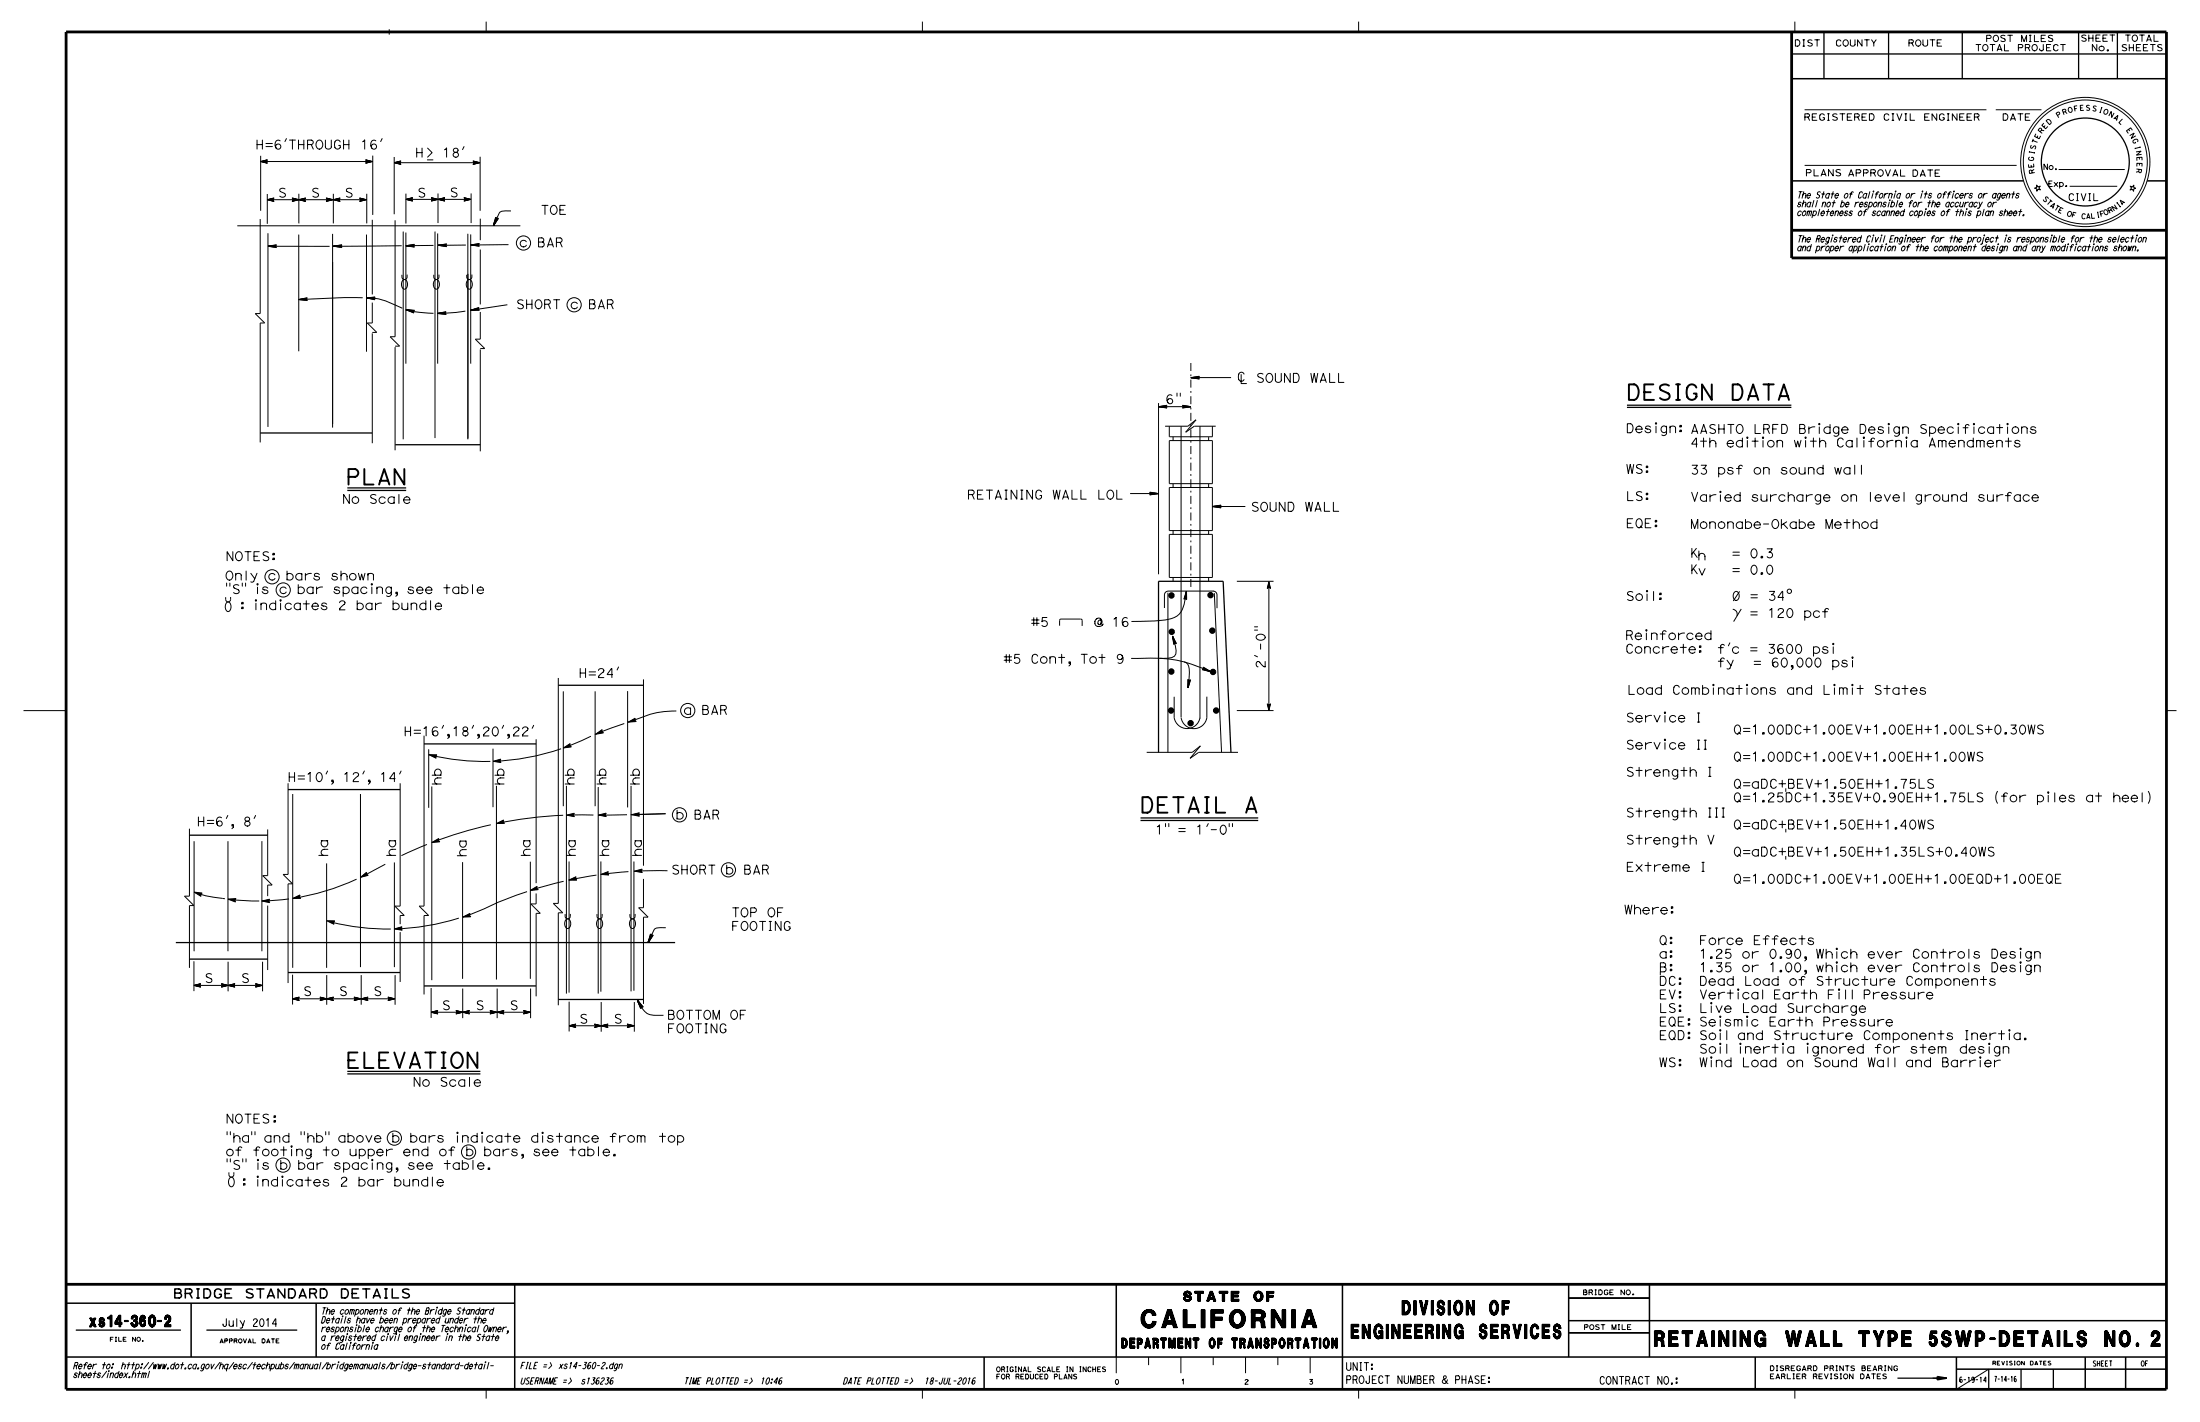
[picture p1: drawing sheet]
<svg xmlns="http://www.w3.org/2000/svg" width="432mm" height="279mm" viewBox="0 0 432 279" stroke-linecap="round" stroke-linejoin="round" font-family="sans-serif">
<g fill="none" stroke="#000" stroke-width=".2">
<path d="M76.4 5.7v1.1M95.4 4.2v2.1M181 4.2v2.1M266.7 4.2v2.1M352.3 4.2v2.1M51.2 31.7l1.2-.3-.2 .3 .2 .3zM51.2 30.6v10.8M51.2 31.7h22M51.4 31.7l.9-.2-.1 .2 .1 .2zM51.6 31.7l.6-.2-.1 .2 .1 .2zM51.7 31.7l.4-.1v.2zM51.7 31.7h.3h-.3"/>
<path d="M52.5 39.2l1.2-.3-.2 .3 .2 .3zM52.5 38.1v5.8M52.5 39.2h19.5M52.7 39.2l.9-.2-.1 .2 .1 .2zM52.9 39.2l.6-.2-.1 .2 .1 .1zM53 39.2l.4-.1v.2zM53 39.2h.3h-.3M56.2 27.2l-.3 .6M57.4 38.9l1.3 .3-1.3 .3 .2-.3zM57.5 39l.9 .2-.9 .2 .2-.2zM57.6 39l.6 .2-.6 .1 .1-.1zM57.7 39.1l.4 .1-.4 .1z"/>
<path d="M58.1 39.2h-.3h.3M58.7 38v5.8M58.7 39.2l1.3-.3-.3 .3 .3 .3zM58.9 39.2l.9-.2-.1 .2 .1 .2zM59.1 39.2l.6-.2-.1 .2 .1 .1zM59.2 39.2l.4-.1v.2zM59.3 39.2h.2h-.2M64.1 38.9l1.2 .3-1.2 .3 .2-.3zM64.2 39l.9 .2-.9 .2 .1-.2zM64.3 39l.6 .2-.6 .1 .1-.1zM64.4 39.1l.4 .1-.4 .1zM64.8 39.2h-.3h.3"/>
<path d="M65.4 38v5.8M65.4 39.2l1.3-.3-.2 .3 .2 .3zM65.7 39.2l.9-.2-.2 .2 .2 .2zM65.9 39.2l.6-.2-.1 .2 .1 .1zM66 39.2l.4-.1v.2zM66 39.2h.3h-.3M70.6 38.9l1.3 .3-1.3 .3 .2-.3zM70.7 39l1 .2-1 .2 .2-.2zM70.8 39l.7 .2-.7 .1 .2-.1zM70.9 39.1l.4 .1-.4 .1zM71.3 39.2h-.3h.3M71.8 31.4l1.3 .3-1.3 .3 .2-.3z"/>
<path d="M71.9 31.5l1 .2-1 .2 .2-.2zM72 38v5.8M72 31.5l.7 .2-.7 .2 .1-.2zM72.1 31.6l.4 .1-.4 .1zM72.5 31.7h-.3h.3M73.2 30.5v11.7M75 27.2l-.3 .6M77.4 31.9l1.3-.3-.3 .3 .3 .3zM77.4 30.8v11.2M77.4 31.9h16.8M77.6 31.9l.9-.2-.1 .2 .1 .3zM77.8 31.9l.6-.1-.1 .1 .1 .2z"/>
<path d="M77.9 31.9l.4-.1v.2zM78 31.9l.2 .1h-.2M79.7 39.1l1.3-.3-.3 .3 .3 .3zM79.7 38v5.9M79.7 39.1h12.8M79.9 39.1l.9-.2-.1 .2 .1 .3zM80.1 39.1l.6-.1-.1 .1 .1 .2zM80.2 39.1l.4-.1v.2zM80.3 39.1l.2 .1h-.2M84.7 38.8l1.3 .3-1.3 .3 .2-.3zM84.8 38.9l.9 .2-.9 .3 .2-.3zM84.9 39l.6 .1-.6 .2 .1-.2z"/>
<path d="M85 39l.4 .1-.4 .1zM85.4 39.1l-.3 .1h.3M86 38v5.8M86 39.1l1.3-.3-.2 .3 .2 .3zM86.2 39.1l.9-.2-.1 .2 .1 .3zM86.4 39.1l.6-.1-.1 .1 .1 .2zM86.6 39.1l.3-.1v.2zM86.6 39.1l.3 .1h-.3M91.1 28.8l-.3 .6M91.1 38.8l1.3 .3-1.3 .3 .2-.3zM91.2 38.9l1 .2-1 .3 .2-.3zM91.3 39l.7 .1-.7 .2 .1-.2z"/>
<path d="M91.4 39l.4 .1-.4 .1zM91.8 39.1l-.3 .1h.3M92.5 38v5.8M92.9 31.6l1.3 .3-1.3 .3 .2-.3zM93 31.7l.9 .2-.9 .3 .2-.3zM93.1 31.8l.6 .1-.6 .2 .1-.2zM93.2 31.8l.4 .1-.4 .1zM93.6 31.9l-.3 .1h.3M94.2 30.8v10.6M354.2 21.5h35.7M354.2 32.5h41.6M367.6 38l-.2 .9"/>
<path d="M370.8 39.7l-.2 .9M372 38l-.3 .9M377.2 38l-.2 .9M383.4 38l-.2 .9M391.7 21.5h9M399.7 36.3l.3 .4 .4-.2-.2 .4 .3 .4-.5-.2-.2 .4v-.4l-.5-.2 .4-.1zM404.1 33.3h12.9M406.2 36.6h9.4M418.1 36.5l.4 .2 .3-.4v.5l.4 .1-.4 .2v.4l-.3-.3-.4 .1 .3-.4zM46.6 44.3h55.5M51.1 43v18.5h-1l1.9 1.9h-.9v23.4M52.6 45.8v38"/>
<path d="M52.6 48.3l1.6 .2M52.6 48.3l1.7 .3-.1-.1M52.6 48.3l1.5 .1M52.8 48.3h11.9M54.1 48.3l.1 .2M54.1 48.3h-1.5M54.1 48.3l.2-.3-1.7 .3M54.1 48.2l-1.5 .1M54.2 48.2l-1.6 .1M54.2 48.1l-1.6 .2M58.6 46v22.9M58.7 58.8h1.5"/>
<path d="M58.7 58.8l1.6 .1M58.7 58.8l1.6 .2-.1-.2M60.2 58.7l-1.5 .1M60.2 58.7v.1M60.2 58.6l-1.5 .2M60.2 58.6l.1-.2-1.6 .4M60.2 58.6v.1M60.3 58.5l-1.6 .3M65.3 45.9v38M65.3 51.4v31.8M65.4 48.3l1.7 .3-.1-.2M65.4 48.3l1.7 .2"/>
<path d="M65.4 48.3l1.6 .1M66.9 48.3l.1 .1M66.9 48.3h-1.5M67 48.2l-1.6 .1M67 48.2l.1-.2-1.7 .3M67 48.2l-.1 .1M67.1 48.1l-1.7 .2M71.2 58.4h-4.1l-8.2 .4M71.9 46v23M71.9 58.5h1.5M71.9 58.5l1.6 .2M71.9 58.5l1.6 .1"/>
<path d="M71.9 58.5h1.6M71.9 58.5l1.7 .3-.1-.1M71.9 58.5l1.7 .3M72 58.5a11.8 11.8 0 0 1 6.3 1.7l.7 .3M73.1 43.1v14.7M73.1 59.4v4h-1l1.8 1.8h-.8M73.4 58.5l.1 .2M73.5 58.4l-.1 .1M73.5 58.4l.1-.1-1.7 .2M73.5 58.4l-1.6 .1M73.6 58.3l-1.7 .2M77.5 43.2v22.9h-.9l1.8 1.8h-.9"/>
<path d="M78.8 48.2l-13.5 .1M79.1 45.4v40.8M79.2 54.9h.2a1.05 1.05 0 0 1 .6 .9 1.05 1.05 0 0 1-.6 .9 1.08 1.08 0 0 1-.2-1.8zM79.7 45.6v25.8M79.7 48.2l1.6 .2M79.7 48.2l1.6 .3v-.1M79.7 48.2l1.5 .1M79.9 53.9v.4a.51 .51 0 0 1-.5 .5 .51 .51 0 0 1-.5-.5v-.4M81.2 48.2h-1.5M81.2 48.2l.1-.3-1.6 .3M81.2 48.2l.1 .2M81.3 48.1l-1.6 .1"/>
<path d="M81.3 48l-1.6 .2M85.1 48.2h-5.4M85.4 45.4v40.6M85.4 54.9h.3a1.05 1.05 0 0 1 .5 .9 1.05 1.05 0 0 1-.5 .9 1.08 1.08 0 0 1-.3-1.8zM85.9 45.8v25.6M86 48.1l1.7 .3-.1-.1M86 48.1l1.6 .2M86 48.1l1.5 .1M86.2 53.9v.4a.51 .51 0 0 1-.6 .5 .51 .51 0 0 1-.5-.5v-.4M87.5 48.1l.1 .2M87.5 48.1h-1.5M87.5 48.1l.2-.2-1.7 .2"/>
<path d="M87.6 48l-1.6 .1M87.6 47.9l-1.6 .2M91.4 48.1h-5.5M91.8 45.9v40.3M91.8 53.7v32.3M91.9 54.9h.2a1.05 1.05 0 0 1 .6 .9 1.05 1.05 0 0 1-.6 .9 1.08 1.08 0 0 1-.2-1.8zM92.4 46v25.4M92.4 48.1l1.6 .1M92.4 48.1h1.6M92.4 48.1l1.7 .2-.1-.1M92.4 48.1l1.6 .2M92.6 53.9v.4a.51 .51 0 0 1-.5 .5 .51 .51 0 0 1-.5-.5v-.4"/>
<path d="M93.9 48.1l.1 .1M93.9 48.1h-1.5M94 48l-1.6 .1M94 47.9l.1-.1-1.7 .3M94 47.9l-1.6 .2M94 47.9l-.1 .2M94.3 42.9v4.2M94.3 49v10.7M99.6 59.8l-7.2 1.1M99.8 48l-7.4 .1M100.3 41.4h-1a1.31 1.31 0 0 0-1.5 .9l-.9 1.9M359.6 46.6l-.2 .9"/>
<path d="M366.7 48.3l-.2 .9M367.6 46.6l-.2 .9M369.2 46.6l-.2 .9M370.1 48.3l-.2 .9M374 46.6l-.2 .9M377.9 41.4l-.2 .9M385.9 41.4l-.2 .9M389.4 46.6l-.4 1.2-.2 .1M392.1 48.3l-.2 .9M393.7 46.6l-.2 .9M402.6 46.6l-.2 .9M405.8 48.3l-.2 .9"/>
<path d="M407.4 48.3l-.2 .9M410.9 48.3l-.3 .9M419.3 46.6l-.2 .9M73.1 65.4v21.6M77.5 68.1v20.3M79.7 60.8l2.2 .4 3.2 .3M79.7 60.8l1.5 .3M79.7 60.8l1.7 .1-.3 .2M79.7 60.8l1.5 .5M79.7 60.8l1.5 .4M79.7 60.8l1.6 .1M79.7 60.8l1.4 .3"/>
<path d="M79.7 60.8l1.6 .2M79.7 60.8l1.5 .6M79.7 60.8l1.5 .6v-.1M81.1 61.1l.1 .2M85.9 61.5l1.6 .1M85.9 61.5h1.5M85.9 61.5l1.7 .2-.1-.1M87.4 61.4l-1.5 .1M87.4 61.4l.1 .2M87.5 61.3l.1-.1-1.7 .3M87.5 61.3l-1.6 .2M87.5 61.3l-.1 .1"/>
<path d="M87.5 61.2l-1.6 .3M91.3 61.1l-2.7 .3-2.7 .1M93.9 60.6l.1 .2M93.9 60.6l-1.5 .3M93.9 60.6l.1-.3-1.6 .6M93.9 60.7l-1.5 .2M93.9 60.5l-1.5 .4M94 60.4l-1.6 .5M94 60.8l-1.6 .1M94 60.8l.1 .1h-1.7M94.3 61.2v5.4h-1l1.8 1.8h-.8M94.3 68.6v20"/>
<path d="M227.4 79.8l1.7 .3-.1-.2M227.4 79.8l1.6 .2M227.4 79.8h6.3M227.4 79.1v33.6M227.4 79.8l1.6 .1M227.4 79.8l1.5 .1M228.9 79.8l.1 .1M228.9 79.7l-1.5 .1M229 79.7l-1.6 .1M229 79.6l-1.6 .2M229.1 79.5l-1.7 .3M231 77.1v.7"/>
<path d="M231.7 77.1v.7M232.1 79.5l1.6 .3M232.1 79.6l1.6 .2M232.2 79.7l1.5 .1M232.2 79.8v.1M233.7 79.8l-1.5 .1M233.7 74.1l1.7 .3-.1-.1M233.7 74.1l1.7 .2M233.7 74.1l1.6 .2M233.7 74.1l1.6 .1M233.7 79.8l-1.6 .3 .1-.2M233.7 79.8l-1.6 .2"/>
<path d="M235.3 74l-1.6 .1M235.3 74l.1-.2-1.7 .3M235.3 74v.3M235.4 73.9l-1.7 .2M241.6 74.1h-7.9M243.6 73.5v1.8h1.1M244.2 73.4a.6 .6 0 0 0-.8-.3 .6 .6 0 0 0-.3 .7 .65 .65 0 0 0 .1 .9 .65 .65 0 0 0 .9-.1l.1-.1M247.9 73.4a.58 .58 0 0 0-.7-.1 .58 .58 0 0 0-.3 .5l.5 .3a.47 .47 0 0 1 .5 .3 .47 .47 0 0 1-.2 .6h-.4l-.4-.2M248.8 73.4a.73 .73 0 0 1 .9 .1 .73 .73 0 0 1 .1 .9 .68 .68 0 0 1-.9 .6 .68 .68 0 0 1-.4-.9zM250.3 73.3v1.3a.6 .6 0 0 0 .6 .4 .6 .6 0 0 0 .6-.4v-1.3M253.2 73.3v1.7l-1.1-1.7v1.7M253.9 73.3h.6a1 1 0 0 1-.1 1.7h-.5z"/>
<path d="M257.3 73.3l.3 1.7 .4-1.7 .3 1.7 .3-1.7M259.1 75l.6-1.7 .6 1.7M259.3 74.6h.9M261 73.3v1.7h1M262.7 73.3v1.7h1.1M221.8 96.9h5.5M225.7 96.6l1.6 .3M225.7 96.7l-.1-.1 1.7 .3M225.7 96.7v.3M225.7 96.7l1.6 .2M225.8 96.8l1.5 .1M227.3 96.9l-1.6 .1"/>
<path d="M227.3 96.9h-1.5M227.3 96.9l-1.7 .2 .1-.1M227.3 96.9l-1.6 .2M228.7 83.6h4.4l1.6-1.2-2 2.4 1.7-1.2h4.2M229.5 83.6v2.1h8.5v-2.1M229.5 86.5h8.5v8.4h-8.5zM229.5 95.7h8.5v8.4h-8.5zM230.2 85.7v.8M230.2 94.9v.8M231.8 83.6v57.1M235.5 83.6v57.4M237.2 85.8v.7"/>
<path d="M237.2 95v.7M238 99.4h6.4M238 99.4l1.7 .3-.1-.2M238 99.4l1.6 .1M238 99.4l1.5 .1M238 99.4l1.6 .2M239.5 99.3l-1.5 .1M239.6 99.3l.1-.2-1.7 .3M239.6 99.3l-1.6 .1M239.6 99.3v.2M239.6 99.2l-1.6 .2M325 83.6v1.3"/>
<path d="M337.7 97.1v1.3M343 86.4v1.3M346 86.4v1.3M354.4 86.4v1.3M365.8 86.4v1.3M374.2 86.4v1.3M44.5 114.4v.6M44.6 118.2l.2-.1a1.08 1.08 0 0 1 0 1.9 1.11 1.11 0 0 1-.2-1.8zM45.1 114.4v.6M45.3 117.2v.4a.49 .49 0 0 1-.5 .5 .49 .49 0 0 1-.5-.5v-.4M47.6 114.4v.6M48.2 114.4v.6"/>
<path d="M50.2 118.4v1.3M50.5 115.2v1.3M55.1 118.4v1.3M73 115.2v1.3M229.2 116.3v31.3M229.3 116h8.9M229.3 116a.75 .75 0 0 0-.8 .7v2.6M229.5 104.9h8.5v8.4h-8.5zM230.2 104.1v.8M230.2 113.3v.8M232.7 117.5l.1 .1M232.7 117.5h-.2"/>
<path d="M232.9 116l-.1 1.6M232.9 116l-.2 1.5M232.9 116v1.7l-.1-.1M232.9 116l-.4 1.5M232.9 116l-.5 1.6M232.9 116l-.3 1.5M232.9 116a8.8 8.8 0 0 1-1.5 4.6 5.9 5.9 0 0 1-3.7 1.2l-5.6 .2M232.9 116l-.5 1.6 .1-.1M237.2 104.2v.7M237.2 113.3v.8M238.1 116a.75 .75 0 0 1 .8 .7v2.7M238.3 116.4l1.5 31.2"/>
<path d="M242.8 114.1h7.2M249 114.8l.1 .2v-.2M249 114.2l.4 1.3-.4-.3-.3 .3zM249 114.4l.3 .9-.3-.1-.2 .1zM249 114.6l.2 .6-.2-.1-.1 .1zM249 114.8l.1 .3h-.1zM249 114.1v25.3M323.3 116.6v1.2M340.1 119.6a.98 .98 0 0 1 .8 1.3M341.8 119.5l-1.5 2.5M4.6 139.5h8.4M109.6 133v44.3h-1l1.9 1.8h-.9v18.2"/>
<path d="M110.6 135.7v22.5M116.8 135.7v22.5M121.4 130.9l-.3 .6M123.2 135.6v22.9M126.3 133.3v36.6M132.8 139.5a19.1 19.1 0 0 0-8.5 1.9l-1.1 .4M212.1 121.5h-3.9l-.2 .2v1.1M222 129.2h1a27 27 0 0 1 14.6 2.6M230.1 124.8a6.9 6.9 0 0 1 .7 3.5 1.9 1.9 0 0 1-2.1 .9h-1.1M230.1 124.8l.5 1.4M230.1 124.8l.7 1.5M230.1 124.8l.3 1.7 .1-.1"/>
<path d="M230.1 124.8l.6 1.5M230.1 124.8l.8 1.5h-.1M230.1 124.8l.4 1.6M230.1 124.8l.4 1.5M230.1 124.8l.3 1.6M230.5 136.7v4.2a2.57 2.57 0 0 0 2.5 2.1 2.57 2.57 0 0 0 2.5-2.1M230.6 126.2l.2 .1M230.6 126.2l-.1 .2M232.4 129.9a1.41 1.41 0 0 1 1 1.7l-.2 3.4M233.2 133.4v1.6M233.3 133.4l-.2-.1 .1 1.7M233.3 133.4l-.1 1.6"/>
<path d="M233.3 133.4l.1 .1M233.3 133.5l-.1 1.5M233.4 133.5l-.2 1.5M233.5 133.5l-.3 1.5M233.5 133.5l.2-.1-.5 1.6M233.5 133.5h-.1M233.6 133.4l-.4 1.6M236 131.4l1.6 .4M236.1 131.3l-.2 .1 1.7 .4M236.1 131.3l1.5 .5M236.2 131l1.4 .8M236.2 131.1l1.4 .7"/>
<path d="M236.2 131.2v-.3l1.4 .9M236.2 131.2l1.4 .6M236.2 131.2l-.1 .1M236.9 136.7v4.1a2.56 2.56 0 0 1-2.6 2.2 2.56 2.56 0 0 1-2.5-2.2M242.8 139.4h7.2M246.2 123h.6M246.2 123.6h.6M246.2 128.6l.6 .3M248.7 138.1l.3 .2 .4-.2-.4 1.3zM248.8 138.3l.2 .1 .3-.1-.3 .9zM248.9 138.4l.1 .1 .2-.1-.2 .6zM249 138.5h.1l-.1 .3z"/>
<path d="M249 138.8l.1-.3v.3M323.1 124.3v1.2M336.3 135v1.3M339.5 126.2l-.3 .5M342.9 135v1.3M359.8 126.9v1.3M360.1 135v1.3M363.6 135v1.3M363.6 129.6v1.3M425.2 139.5h2M56.5 153.7v17.9h-.9l1.8 1.8h-.9v19.5M57.5 155.8v34.1"/>
<path d="M64.3 151.3l-.3 .6M70.7 155.8v34M71.5 151.3l-.3 .6M78.5 153.7v24.1h-1l1.8 1.9h-.8v1.7M78.7 151.3l-.3 .6M83.2 144.4v33.4h-.9l1.8 1.9h-.9v15.4M84.1 147v11.5M84.1 148.1a46.1 46.1 0 0 0 12.1 1.3M84.2 148.1h1.6l-.3 .3 .1 .4zM84.8 154.3v38M85.5 148.4h-.3l.3 .1M85.6 148.3h-.7l.6 .3"/>
<path d="M85.7 148.2h-1.2l1.1 .5M87.1 142.3l-.3 .6M93 142.3l-.3 .6M96.8 146.9v11.5M96.8 149.4l1.5-.4-.2 .3 .2 .3zM97.4 154.2v38M98.1 149.2l-.3 .1 .4 .1M98.2 149.1l-.7 .3 .7 .1M98.2 149.1l-1.1 .3 1.2 .2M98.9 142.3l-.3 .6M104.7 142.3l-.2 .6M105.2 145.1v28.2"/>
<path d="M110.1 146.9a46.3 46.3 0 0 1-13.3 2.5M110.5 160l-6 .5-7.1 1.1M110.6 146.8l1.3-.9-.1 .4 .3 .3zM111.2 154.2v40.8M111.2 160l1.5-.4-.2 .3 .2 .4zM111.8 146.2l-.2 .2h.3M111.9 146.1l-.7 .4 .8-.1M111.9 146l-1 .7 1.2-.2M112.2 159.9h4.3M112.3 159.9l-1.1 .1M112.6 159.9h-.3l.3 .1M112.6 159.8l-.7 .1 .7 .2"/>
<path d="M112.7 159.7l-1.1 .2 1.1 .3M116 144.5l-5.4 2.3M116.9 144.1l1.3-.9-.1 .4 .3 .2zM117.4 154.4v40.6M117.5 159.9l1.5-.3-.2 .3 .2 .4zM117.5 160h.4M118.1 143.5l-.2 .2 .3-.1M118.2 143.4l-.7 .4 .8-.1M118.2 143.3l-1 .7 1.2-.3M118.8 159.8l-.3 .1 .3 .1M118.9 159.8l-.7 .1 .7 .2M118.9 159.7l-1.1 .2 1.1 .3"/>
<path d="M122.5 142l-5.7 2.1M123.1 159.9l-5.7 .1M123.3 141.7l1.4-.8-.1 .4 .3 .3zM123.9 154.2v40.3M124 159.9l1.5-.4-.2 .3 .2 .4zM124.6 141.2l-.3 .2h.3M124.6 141.1l-.6 .4 .7-.1M124.6 141l-1 .6 1.2-.1M125.3 159.8h-.3l.3 .1M125.4 159.7l-.7 .2 .7 .1M125.4 159.6l-1.1 .3 1.1 .2M130.6 159.7l-6.8 .2"/>
<path d="M130.7 159.7l-6.8 .2M225.1 147.6h8.9l1.6-1.2-2 2.4 1.7-1.2h7.7M326.8 140.4v1.3M326.8 145.7v1.3M392 155.3a2.21 2.21 0 0 0 0 2.3M402 156.1v1.3M421.7 155.3a2.21 2.21 0 0 1 0 2.3M37.2 162.6v13.3h-1l1.9 1.8h-.9v12.2M38.1 175.1l2.3 .7 3.7 .6M38.1 165.1v21.6M38.1 175.1l1.6 .1-.3 .3v.4zM39.4 175.5l-.3-.1 .3 .2"/>
<path d="M39.5 175.4l-.7-.1 .6 .4M39.6 175.3l-1.2-.1 1 .6M44.7 160l-.3 .6M44.7 176.4l3.1 .3 3.1 .1M44.7 165.1v21.6M44.8 176.4l1.5-.1-.2 .3 .1 .4zM46.1 176.6h-.3l.3 .1M46.2 176.5l-.7 .1 .6 .2M46.3 176.4l-1.2 .1 1.1 .4M50.2 160l-.3 .6M51.4 176.8l1.5-.3-.2 .3 .2 .3zM51.4 165.1v21.6"/>
<path d="M52.5 162.8v9h-.9l1.8 1.9h-.9v2.2M52.5 177.7v12.7M52.8 176.7l-.3 .1 .3 .1M52.8 176.6l-.7 .2 .7 .2M52.9 176.5l-1.1 .3 1.1 .2M56.7 176.4l-5.3 .4M57.5 176.3l1.4-.7-.1 .4 .2 .3zM58.8 175.9l-.3 .2h.3M58.8 175.8l-.6 .3h.7M58.8 175.7l-1 .5h1.2M64.1 169.4v20.5M70 172.5a46.2 46.2 0 0 1-12.5 3.8"/>
<path d="M70.7 172.2l1.3-1-.1 .4 .4 .2zM71.9 171.5l-.2 .2 .3-.1M71.9 171.3l-.8 .7 1.1-.3M71.9 171.4l-.5 .4 .7-.1M75.6 169.6l-4.8 2.6M77.4 169.2v20.6M83.8 165.7l-5 2.2M84.8 165.3l1.3-.8-.1 .4 .3 .3zM86 164.8l-.2 .2h.3M86.1 164.7l-.7 .4 .8-.1M86.1 164.6l-1 .6 1.2-.1M90.8 169.2v22.9"/>
<path d="M90.8 180l1.4-.8-.1 .4 .3 .3zM92.2 179.5l-.3 .2h.3M92.2 179.4l-.7 .4h.8M92.2 179.3l-1 .6 1.1-.1M96.3 161.9l-6.3 1.6-5.2 1.8M97.4 161.6l1.5-.7-.2 .4 .3 .3zM98.8 161.2l-.3 .2 .3-.1M98.8 161.1l-.7 .3h.8M98.8 161l-1 .5h1.1M103.4 175l-4.3 1.5-5.4 2.4-2.8 1.1M104.1 174.7l1.3-.8-.1 .4 .3 .3zM104.1 169.1v23"/>
<path d="M105.2 175.3v2.1h-1l1.8 1.8h-.8v16.3M105.4 174.2l-.3 .2h.3M105.4 174.1l-.7 .4 .8-.1M105.4 174l-1 .6 1.2-.1M110.6 172.9l-6.5 1.8M111.6 172.7l1.5-.7-.2 .4 .3 .3zM111.7 169.1v25.7M111.9 179.3v.5a.51 .51 0 0 1-.5 .5 .51 .51 0 0 1-.5-.5v-.4M113 172.3l-.3 .2h.3M113 172.2l-.7 .4h.8M113 172.2l-1 .4h1.1M117.1 171.7l-5.4 1"/>
<path d="M117.9 171.6l1.5-.6-.2 .4 .3 .3zM117.9 169.1v25.5M118.2 179.3v.5a.51 .51 0 0 1-.5 .5 .51 .51 0 0 1-.5-.5v-.4M119.3 171.3l-.3 .1 .3 .1M119.3 171.2l-.7 .3h.8M119.4 171.1l-1.1 .4 1.1 .1M123.3 171l-5.4 .6M124.4 169.1v25.3M124.5 171l1.5-.5-.2 .4 .3 .3zM124.7 179.3v.5a.51 .51 0 0 1-.6 .5 .51 .51 0 0 1-.5-.5v-.4M125.9 170.8l-.3 .1 .3 .1M125.9 170.7l-.7 .2 .7 .2"/>
<path d="M126 170.6l-1.1 .3 1.1 .2M126.3 172.5v5.6h-1l1.9 1.9h-.9v17M131 170.9l-6.6 .1M228.8 161.6v.6M229.4 161.6v.6M237.2 161.6l-.3 .6M241.3 161.6v.6M241.9 161.6v.6M38.1 193.4l1.2-.3-.2 .3 .2 .3zM38.1 188.6v5.9M38.1 193.4h13.4M38.3 193.4l.9-.3-.1 .3 .1 .2z"/>
<path d="M38.5 193.4l.6-.2-.1 .2 .1 .1zM38.6 193.4l.4-.1v.2zM38.7 193.3l.2 .1h-.2M43.5 193.1l1.3 .3-1.3 .3 .2-.3zM43.6 193.1l.9 .3-.9 .2 .2-.2zM43.7 193.2l.6 .2-.6 .1 .1-.1zM43.8 193.3l.4 .1-.4 .1zM44.2 193.3l-.3 .1h.3M44.8 188.7v5.8M44.8 193.4l1.3-.3-.2 .3 .2 .3zM45 193.4l.9-.3-.1 .3 .1 .2zM45.2 193.4l.6-.2-.1 .2 .1 .1z"/>
<path d="M45.4 193.4l.3-.1v.2zM45.4 193.3l.3 .1h-.3M50.2 193.1l1.3 .3-1.3 .3 .2-.3zM50.3 193.1l.9 .3-.9 .2 .2-.2zM50.4 193.2l.6 .2-.6 .1 .1-.1zM50.5 193.3l.4 .1-.4 .1zM50.9 193.3l-.3 .1h.3M51.5 188.7v5.8M57.4 196l1.3-.3-.2 .3 .2 .3zM57.4 191.3v5.8M57.4 196h20.1M57.7 196l.9-.2-.2 .2 .2 .2z"/>
<path d="M57.8 196l.7-.2-.1 .2 .1 .2zM58 196l.4-.1v.2zM58 196h.3h-.3M62.8 195.7l1.3 .3-1.3 .3 .3-.3zM63 195.8l.9 .2-.9 .2 .1-.2zM63.1 195.8l.6 .2-.6 .2 .1-.2zM63.2 195.9l.3 .1-.3 .1zM63.5 196h-.2h.2M64.1 191.4v5.8M64.1 180.7h1.6l-.3 .3 .1 .4zM64.1 196l1.3-.3-.2 .3 .2 .3zM64.4 196l.9-.2-.2 .2 .2 .2z"/>
<path d="M64.6 196l.6-.2-.1 .2 .1 .2zM64.7 196l.4-.1v.2zM64.7 196h.3h-.3M65 181a46.3 46.3 0 0 0 11.7 1.3M65.5 180.9h-.3l.3 .2M65.6 180.9l-.8-.1 .7 .4M65.6 180.8h-1.1l1 .5M69.5 195.7l1.3 .3-1.3 .3 .2-.3zM69.7 195.8l.9 .2-.9 .2 .1-.2zM69.8 195.8l.6 .2-.6 .2 .1-.2zM69.8 195.9l.4 .1-.4 .1zM70.2 196h-.3h.3"/>
<path d="M70.9 191.4v5.8M70.9 196l1.3-.3-.2 .3 .2 .3zM71.1 196l1-.2-.2 .2 .2 .2zM71.3 196l.7-.2-.1 .2 .1 .2zM71.5 196l.4-.1v.2zM71.5 196h.3h-.3M76.2 195.7l1.3 .3-1.3 .3 .2-.3zM76.3 195.8l.9 .2-.9 .2 .2-.2zM76.4 195.8l.6 .2-.6 .2 .1-.2zM76.5 195.9l.4 .1-.4 .1zM76.9 196h-.3h.3M77.4 182.3l1.5-.4-.2 .3 .2 .3z"/>
<path d="M77.5 191.4v5.8M78.5 182.9v9.8M78.8 182.1l-.3 .1 .3 .1M78.8 182l-.7 .2 .7 .2M78.8 182l-1.1 .3 1.2 .2M84.6 198.6l1.3-.3-.2 .3 .2 .4zM84.6 193.9v5.9M84.6 198.6h19.5M84.9 198.6l.9-.2-.2 .2 .2 .3zM85 198.6l.7-.1-.1 .1 .1 .2zM85.2 198.6l.4-.1v.2zM85.2 198.6l.3 .1h-.3"/>
<path d="M89.5 198.3l1.3 .3-1.3 .4 .2-.4zM89.7 198.4l.9 .2-.9 .3 .1-.3zM89.8 198.5l.6 .1-.6 .2 .1-.2zM89.8 198.5l.4 .1-.4 .1zM90.1 180.2a46.3 46.3 0 0 1-12.7 2.1M90.2 198.6l-.3 .1h.3M90.8 194v5.8M90.8 198.6l1.3-.3-.2 .3 .2 .4zM91.1 198.6l.9-.2-.2 .2 .2 .3zM91.2 198.6l.7-.1-.1 .1 .1 .2zM91.4 198.6l.4-.1v.2zM91.4 198.6l.3 .1h-.3"/>
<path d="M96.2 198.3l1.3 .3-1.3 .4 .2-.4zM96.3 198.4l1 .2-1 .3 .2-.3zM96.4 198.5l.7 .1-.7 .2 .2-.2zM96.5 198.5l.4 .1-.4 .1zM96.9 198.6l-.3 .1h.3M97.6 194v5.8M97.6 198.6l1.3-.3-.2 .3 .2 .4zM97.8 198.6l1-.2-.2 .2 .2 .3zM98 198.6l.6-.1-.1 .1 .1 .2zM98.2 198.6l.4-.1v.2zM98.2 198.6l.3 .1h-.3M102.8 198.3l1.3 .3-1.3 .4 .2-.4z"/>
<path d="M102.9 198.4l.9 .2-.9 .3 .2-.3zM103 198.5l.6 .1-.6 .2 .1-.2zM103.1 198.5l.4 .1-.4 .1zM103.5 198.6l-.3 .1h.3M104.1 194v5.8M111.2 180.4l.2-.1a1.05 1.05 0 0 1 .6 1 1.05 1.05 0 0 1-.6 .9 1.08 1.08 0 0 1-.2-1.8zM111.7 196.6v5.8M117.5 180.4l.2-.1a1.05 1.05 0 0 1 .6 1 1.05 1.05 0 0 1-.6 .9 1.08 1.08 0 0 1-.2-1.8zM118 196.6v5.9M123.9 180.4l.2-.1a1.05 1.05 0 0 1 .6 1 1.05 1.05 0 0 1-.6 .9 1.08 1.08 0 0 1-.2-1.8zM124.5 196.6v5.9M125.2 196.4a3.9 3.9 0 0 0 4.2 2.8h.8"/>
<path d="M130.7 182h-1a1.31 1.31 0 0 0-1.6 1l-.9 1.9M325.9 190.7v.7M327.8 187.5h.3v.3h-.3zM327.8 186.6h.3v.3h-.3zM335.9 197.4v1.3M341.2 194.8v1.2M360.5 186.8v1.2M360.5 189.4v1.3M361 194.8v1.2M396.6 186.8v1.2M396.6 189.4v1.3M111.7 201.3l1.3-.3-.2 .3 .2 .3z"/>
<path d="M111.7 201.3h12.9M111.9 201.3l1-.2-.2 .2 .2 .2zM112.1 201.3l.7-.2-.2 .2 .2 .2zM112.3 201.3l.4-.1v.2zM112.3 201.3h.3h-.3M116.7 201l1.3 .3-1.3 .3 .2-.3zM116.8 201.1l1 .2-1 .2 .2-.2zM116.9 201.1l.7 .2-.7 .2 .2-.2zM117 201.2l.4 .1-.4 .1zM117.4 201.3h-.3h.3M118 201.3l1.3-.3-.2 .3 .2 .3zM118.2 201.3l1-.2-.2 .2 .2 .2z"/>
<path d="M118.4 201.3l.7-.2-.1 .2 .1 .2zM118.6 201.3l.4-.1v.2zM118.6 201.3h.3h-.3M123.1 201l1.3 .3-1.3 .3 .2-.3zM123.3 201.1l.9 .2-.9 .2 .1-.2zM123.4 201.1l.6 .2-.6 .2 .1-.2zM123.5 201.2l.3 .1-.3 .1zM123.8 201.3h-.3h.3M335.9 208.1v1.3M337.6 200.1v1.3M337.6 202.7v1.3M337.6 205.4v1.3"/>
<path d="M341.6 205.4v1.3M342.9 200.1v1.3M350 205.4v1.3M354.8 205.4v1.3M388.7 208.1v1.3M390.4 205.4v1.3M394.4 202.7v1.3M44.6 222.1v.6M44.6 227.4v.6M44.9 230.5a.49 .49 0 0 0 .5 .5 .49 .49 0 0 0 .5-.5M45.2 231.1l.2-.1a1.08 1.08 0 0 1 0 1.9 1.11 1.11 0 0 1-.2-1.8zM45.2 222.1v.6"/>
<path d="M45.2 227.4v.6M47.6 227.4v.6M48.3 227.4v.6M49.4 222.1v.6M50 222.1v.6M50.6 231.5v1.3M50.6 228.2v1.3M55.4 231.5v1.3M57.2 225.5v1.3M59.1 222.1v.6M59.7 222.1v.6M63.9 222.1v.6"/>
<path d="M64.6 222.1v.6M73.1 228.2v1.3M89.8 222.9v1.3M94.6 222.9v1.3M106.5 222.9v1.3M67.1 258.7l-.2 .9M85.7 257l-.3 .9M21.3 269.4l-.3 1M22 268.3h.1v.2h-.2zM22.1 267.6h.2l-.1 .2h-.1zM66.4 267.7l-.3 .9M68.1 262.2l-.3 .9"/>
<path d="M68.7 263.9l-.2 .9M69.9 260.4l-.3 1M73.1 263.9l-.2 .9M76.1 262.2l-.3 .9M77.7 262.2l-.3 .9M78.9 267.7l-.2 .9M82.5 262.2l-.3 .9M87.7 262.2l-.2 .9M91.4 260.4l-.2 1M95.2 267.7l-.3 .9M95.4 272.6v1.9M181 272.6v1.9"/>
<path d="M219.1 266.3v3.2M225.4 266.3v1.6M231.8 266.3v3.2M238.1 266.3v1.6M244.5 266.3v3.2M250.8 266.3v1.6M257.1 266.3v3.2M266.7 272.6v1.9M352.3 272.6v1.9M379.3 270.4h2.8M390.3 268.7l-6.3 3.9"/>
<circle cx="367.7" cy="37.6" r=".08"/>
<circle cx="370.9" cy="39.3" r=".08"/>
<circle cx="372.1" cy="37.6" r=".08"/>
<circle cx="377.3" cy="37.6" r=".08"/>
<circle cx="383.5" cy="37.6" r=".08"/>
<circle cx="409.3" cy="31.8" r="12.7"/>
<circle cx="409.3" cy="31.8" r="12.2"/>
<circle cx="102.7" cy="47.7" r="1.39"/>
<circle cx="112.7" cy="59.8" r="1.39"/>
<circle cx="359.7" cy="46.2" r=".08"/>
<circle cx="366.8" cy="47.9" r=".08"/>
<circle cx="367.7" cy="46.2" r=".08"/>
<circle cx="369.3" cy="46.2" r=".08"/>
<circle cx="370.2" cy="47.9" r=".08"/>
<circle cx="374.1" cy="46.2" r=".08"/>
<circle cx="378" cy="41" r=".08"/>
<circle cx="386" cy="41" r=".08"/>
<circle cx="389.5" cy="46.2" r=".08"/>
<circle cx="392.2" cy="47.9" r=".08"/>
<circle cx="393.8" cy="46.2" r=".08"/>
<circle cx="402.7" cy="46.2" r=".08"/>
<circle cx="405.9" cy="47.9" r=".08"/>
<circle cx="407.5" cy="47.9" r=".08"/>
<circle cx="411" cy="47.9" r=".08"/>
<circle cx="419.4" cy="46.2" r=".08"/>
<circle cx="325" cy="83.1" r=".13"/>
<circle cx="337.7" cy="96.5" r=".13"/>
<circle cx="342.9" cy="85.9" r=".13"/>
<circle cx="346" cy="85.9" r=".13"/>
<circle cx="354.4" cy="85.9" r=".13"/>
<circle cx="365.8" cy="85.9" r=".13"/>
<circle cx="374.2" cy="85.9" r=".13"/>
<circle cx="50.2" cy="117.8" r=".13"/>
<circle cx="50.5" cy="114.7" r=".13"/>
<circle cx="53.4" cy="113.2" r="1.39"/>
<circle cx="55.1" cy="117.8" r=".13"/>
<circle cx="55.6" cy="115.8" r="1.39"/>
<circle cx="73" cy="114.7" r=".13"/>
<circle cx="323.3" cy="116" r=".13"/>
<circle cx="351.2" cy="116" r=".42"/>
<circle cx="135" cy="139.4" r="1.39"/>
<circle cx="323.1" cy="123.7" r=".13"/>
<circle cx="326.8" cy="139.9" r=".13"/>
<circle cx="336.3" cy="134.4" r=".13"/>
<circle cx="342.9" cy="134.4" r=".13"/>
<circle cx="359.8" cy="126.4" r=".13"/>
<circle cx="360" cy="134.4" r=".13"/>
<circle cx="363.6" cy="134.4" r=".13"/>
<circle cx="363.6" cy="129" r=".13"/>
<circle cx="133.4" cy="159.9" r="1.39"/>
<circle cx="326.8" cy="145.2" r=".13"/>
<circle cx="402" cy="155.5" r=".13"/>
<circle cx="143" cy="170.7" r="1.39"/>
<circle cx="335.9" cy="196.9" r=".13"/>
<circle cx="337.6" cy="199.5" r=".13"/>
<circle cx="341.1" cy="194.2" r=".13"/>
<circle cx="342.9" cy="199.5" r=".13"/>
<circle cx="360.5" cy="188.9" r=".13"/>
<circle cx="360.5" cy="186.2" r=".13"/>
<circle cx="360.9" cy="194.2" r=".13"/>
<circle cx="396.6" cy="186.2" r=".13"/>
<circle cx="396.6" cy="188.9" r=".13"/>
<circle cx="335.9" cy="207.5" r=".13"/>
<circle cx="337.6" cy="204.8" r=".13"/>
<circle cx="337.6" cy="202.2" r=".13"/>
<circle cx="341.6" cy="204.8" r=".13"/>
<circle cx="349.9" cy="204.8" r=".13"/>
<circle cx="354.8" cy="204.8" r=".13"/>
<circle cx="388.7" cy="207.5" r=".13"/>
<circle cx="390.4" cy="204.8" r=".13"/>
<circle cx="394.4" cy="202.2" r=".13"/>
<circle cx="50.6" cy="230.9" r=".13"/>
<circle cx="50.6" cy="227.6" r=".13"/>
<circle cx="55.4" cy="230.9" r=".13"/>
<circle cx="55.6" cy="228.6" r="1.39"/>
<circle cx="57.2" cy="225" r=".13"/>
<circle cx="73.1" cy="227.6" r=".13"/>
<circle cx="77.4" cy="223.3" r="1.39"/>
<circle cx="89.8" cy="222.3" r=".13"/>
<circle cx="92" cy="226.1" r="1.39"/>
<circle cx="94.6" cy="222.3" r=".13"/>
<circle cx="106.5" cy="222.3" r=".13"/>
<circle cx="67.2" cy="258.3" r=".08"/>
<circle cx="85.8" cy="256.6" r=".08"/>
<circle cx="21.4" cy="269.1" r=".08"/>
<circle cx="66.5" cy="267.3" r=".08"/>
<circle cx="68.2" cy="261.8" r=".08"/>
<circle cx="68.9" cy="263.5" r=".08"/>
<circle cx="70" cy="260" r=".08"/>
<circle cx="73.2" cy="263.5" r=".08"/>
<circle cx="76.2" cy="261.8" r=".08"/>
<circle cx="77.8" cy="261.8" r=".08"/>
<circle cx="79" cy="267.3" r=".08"/>
<circle cx="82.6" cy="261.8" r=".08"/>
<circle cx="87.8" cy="261.8" r=".08"/>
<circle cx="91.5" cy="260" r=".08"/>
<circle cx="95.3" cy="267.3" r=".08"/>
</g>
<g fill="none" stroke="#000" stroke-width=".25">
<path d="M351.6 10.6h73.6M358 6.3v9.1M370.7 6.3v9.1M385.1 6.3v9.1M408 6.3v9.1M415.6 6.3v9.1M97.4 42.7l-.5 1.5M97.4 42.7l-.1-.1-.4 1.6M97.4 42.7l.1 .2M97.5 42.8l-.6 1.4M97.5 42.9l-.6 1.3M97.6 42.9l-.7 1.3"/>
<path d="M97.7 42.9h-.2M97.7 42.9l.1-.1-.9 1.4M97.7 42.9l-.8 1.3M97.7 42.8l-.8 1.4M319.3 79.5h32.3M319.3 79.9h32.3M51.1 85h22M68.2 95.7h11.5M68.2 96.2h11.5M77.6 87.3h16.7M109.6 134.5h16.7M56.5 154.9h22"/>
<path d="M83.2 146h22M227.4 147.6v-33.5h12.7l1.5 33.5M37.2 163.9h15.3M223.8 160.5h23.2M223.8 161h23.2M34.5 185h98M37.2 188.2h15.4M56.5 190.8h22M83.2 193.5h22M109.6 196.1h16.7M125.1 196.3l.9 1.3M125.1 196.3l.7 1.6"/>
<path d="M125.1 196.3l.8 1.3M125.1 196.3l1.1 1.3h-.1M125.1 196.3l.7 1.5M125.1 196.3l.8 1.4M125.1 196.3l1.1 1.3M125.1 196.3l.7 1.6 .1-.3M125.1 196.3l1 1.3M125.9 197.6h.2M127.7 183.3l-.5 1.6M127.8 183.4l-.1-.1-.5 1.6M127.8 183.4l.1 .1M127.8 183.4l-.6 1.5"/>
<path d="M127.8 183.5l-.6 1.4M127.9 183.5l-.7 1.4M128 183.5l-.8 1.4M128 183.5h-.1M128 183.5h.2l-1 1.4M128.1 183.5l-.9 1.4M68.2 210.2h26.1M68.2 210.7h26.1M14.9 261h20.6M40.5 261h17.8M307.9 261.5h15.8M372.4 270.4h8.9"/>
<path d="M390.3 268.7v3.9M396.7 268.7v3.9M403 268.7v3.9"/>
<circle cx="409.3" cy="31.8" r="8.6"/>
</g>
<g fill="none" stroke="#000" stroke-width=".42">
<path d="M229.9 116.4v.1M237.6 116.4v.1M229.8 139v.1M229.9 131.4v.1M230 123.6v.1M237.9 123.3v.1M238.1 131.4v.1M238.7 139v.1M233.7 141.5v.1"/>
<circle cx="229.9" cy="116.9" r=".42"/>
<circle cx="229.9" cy="116.9" r=".31"/>
<circle cx="229.9" cy="116.9" r=".15"/>
<circle cx="237.6" cy="116.8" r=".31"/>
<circle cx="237.6" cy="116.8" r=".42"/>
<circle cx="237.6" cy="116.8" r=".15"/>
<circle cx="229.8" cy="139.4" r=".31"/>
<circle cx="229.8" cy="139.4" r=".15"/>
<circle cx="229.8" cy="139.4" r=".42"/>
<circle cx="229.9" cy="131.8" r=".42"/>
<circle cx="229.9" cy="131.8" r=".31"/>
<circle cx="229.9" cy="131.8" r=".15"/>
<circle cx="230" cy="124" r=".42"/>
<circle cx="230" cy="124" r=".31"/>
<circle cx="230" cy="124" r=".15"/>
<circle cx="237.9" cy="123.8" r=".42"/>
<circle cx="237.9" cy="123.8" r=".15"/>
<circle cx="237.9" cy="123.8" r=".31"/>
<circle cx="238.1" cy="131.9" r=".31"/>
<circle cx="238.1" cy="131.9" r=".15"/>
<circle cx="238.1" cy="131.9" r=".42"/>
<circle cx="238.7" cy="139.4" r=".31"/>
<circle cx="238.7" cy="139.4" r=".42"/>
<circle cx="238.7" cy="139.4" r=".15"/>
<circle cx="233.7" cy="141.9" r=".42"/>
<circle cx="233.7" cy="141.9" r=".31"/>
<circle cx="233.7" cy="141.9" r=".15"/>
</g>
<path d="M233.7 115.2v-44.2" fill="none" stroke="#000" stroke-width=".2" stroke-dasharray="1.6 .7 .3 .7" stroke-linecap="butt"/>
<g fill="none" stroke="#000" stroke-width=".3">
<path d="M351.6 15.4h73.6M351.6 35.5h45.6M421.4 35.5h3.8M13 255.7h88M37.5 255.7v10.6M62.1 255.7v10.6M101 252v20.6M219.1 252v14.3M263.5 252v20.6M307.9 252v14.3M307.9 254.7h15.8M307.9 259.2h117.3"/>
<path d="M323.7 252v14.3M13 266.3h412.2M193.2 266.3v6.3M307.9 261.5h15.8M344.5 266.3v6.3M380.2 270.4h1.9M380.2 270.1l1.9 .3-1.9 .4zM380.5 270.3l.7 .1-.7 .2zM384 266.3v6.3M384 268.7h41.2M409.3 266.3v6.3M417.2 266.3v6.3"/>
</g>
<path d="M13 6.3h412.2v266.3h-412.2zM351.6 6.3v44.3h73.6M351.6 45.2h73.6M13 252h412.2" fill="none" stroke="#000" stroke-width=".55"/>
<text font-size="3.5" x="223.9" y="260.5">CALIFORNIA</text>
<g font-size="3">
<text x="319.2" y="78.5">DESIGN DATA</text>
<text x="67.8" y="95.1">PLAN</text>
<text x="223.7" y="159.5">DETAIL A</text>
<text x="67.8" y="209.6">ELEVATION</text>
<text x="324.7" y="264.2">RETAINING WALL TYPE 5SWP-DETAILS NO. 2</text>
</g>
<g font-size="2.8">
<text x="265.2" y="262.7">ENGINEERING SERVICES</text>
<text x="275.2" y="258">DIVISION OF</text>
</g>
<text font-size="2.2" x="17.6" y="260.4">xs14-360-2</text>
<g font-size="1.9">
<text x="232.3" y="255.3">STATE OF</text>
<text x="220.1" y="264.5">DEPARTMENT OF TRANSPORTATION</text>
</g>
<g font-size="1.8">
<text x="50.1" y="29.3">H=6’THROUGH 16’</text>
<text x="81.4" y="30.8">H&gt; 18’</text>
<text x="54.6" y="38.7">S</text>
<text x="61" y="38.7">S</text>
<text x="67.6" y="38.7">S</text>
<text x="81.9" y="38.7">S</text>
<text x="88.2" y="38.6">S</text>
<text x="106.1" y="42.1">TOE</text>
<text x="101.9" y="48.5">c BAR</text>
<text x="101.3" y="60.6">SHORT c BAR</text>
<text x="228.7" y="79.2">6&quot;</text>
<text x="319.1" y="84.9">Design: AASHTO LRFD Bridge Design Specifications</text>
<text x="331.7" y="87.7">4th edition with California Amendments</text>
<text x="319.1" y="92.9">WS:</text>
<text x="331.7" y="93.1">33 psf on sound wall</text>
<text x="67.1" y="98.8">No Scale</text>
<text x="189.8" y="98">RETAINING WALL LOL</text>
<text x="245.5" y="100.3">SOUND WALL</text>
<text x="319.1" y="98.2">LS:</text>
<text x="331.7" y="98.4">Varied surcharge on level ground surface</text>
<text x="319.1" y="103.6">EQE:</text>
<text x="331.7" y="103.7">Mononabe-Okabe Method</text>
<text x="44.2" y="113.8">Only c bars shown</text>
<text x="44.3" y="110">NOTES:</text>
<text x="331.7" y="109.4">K</text>
<text x="331.7" y="112.6">Kv</text>
<text x="333.1" y="109.9">h</text>
<text x="339.8" y="112.7">= 0.0</text>
<text x="339.8" y="109.5">= 0.3</text>
<text x="44.2" y="116.5">&quot;S&quot; is c bar spacing, see table</text>
<text x="45.6" y="119.7">: indicates 2 bar bundle</text>
<text x="319.1" y="117.8">Soil:</text>
<text x="339.8" y="117.9">/</text>
<text x="339.9" y="117.8">0 = 34^</text>
<text x="202.3" y="122.9">#5</text>
<text x="212.2" y="122.9">@ 16</text>
<text x="319" y="125.5">Reinforced</text>
<text x="343.4" y="121.2">= 120 pcf</text>
<text x="196.9" y="130.2">#5 Cont, Tot 9</text>
<text x="248.3" y="131.2" transform="rotate(-90 248.3 131.2)">2’-0&quot;</text>
<text x="319" y="128.2">Concrete:</text>
<text x="337" y="130.9">fy</text>
<text x="337" y="128.2">f’c = 3600 psi</text>
<text x="342.8" y="130.9">= 60,000 psi</text>
<text x="113.5" y="133">H=24’</text>
<text x="319.4" y="136.3">Load Combinations and Limit States</text>
<text x="134.1" y="140.2">a BAR</text>
<text x="319.1" y="141.7">Service I</text>
<text x="79.2" y="144.4">H=16’,18’,20’,22’</text>
<text x="319.1" y="147">Service II</text>
<text x="340.2" y="149.4">Q=1.00DC+1.00EV+1.00EH+1.00WS</text>
<text x="340.2" y="144">Q=1.00DC+1.00EV+1.00EH+1.00LS+0.30WS</text>
<text x="56.4" y="153.4">H=10’, 12’, 14’</text>
<text x="86.6" y="154.2" transform="rotate(-90 86.6 154.2)">hb</text>
<text x="98.9" y="154.2" transform="rotate(-90 98.9 154.2)">hb</text>
<text x="112.7" y="154.2" transform="rotate(-90 112.7 154.2)">hb</text>
<text x="118.9" y="154.2" transform="rotate(-90 118.9 154.2)">hb</text>
<text x="125.5" y="154.2" transform="rotate(-90 125.5 154.2)">hb</text>
<text x="319.1" y="152.3">Strength I</text>
<text x="340.2" y="154.7">Q=aDC+BEV+1.50EH+1.75LS</text>
<text x="132.6" y="160.8">b BAR</text>
<text x="319.1" y="160.3">Strength III</text>
<text x="340.2" y="157.4">Q=1.25DC+1.35EV+0.90EH+1.75LS (for piles at heel)</text>
<text x="38.6" y="162.1">H=6’, 8’</text>
<text x="226.7" y="163.7">1&quot; = 1’-0&quot;</text>
<text x="319.1" y="165.7">Strength V</text>
<text x="340.2" y="162.7">Q=aDC+BEV+1.50EH+1.40WS</text>
<text x="64.3" y="168.2" transform="rotate(-90 64.3 168.2)">ha</text>
<text x="77.7" y="168.2" transform="rotate(-90 77.7 168.2)">ha</text>
<text x="91.5" y="168.3" transform="rotate(-90 91.5 168.3)">ha</text>
<text x="104.1" y="168.2" transform="rotate(-90 104.1 168.2)">ha</text>
<text x="112.9" y="168.2" transform="rotate(-90 112.9 168.2)">ha</text>
<text x="119.5" y="168.2" transform="rotate(-90 119.5 168.2)">ha</text>
<text x="125.9" y="168.2" transform="rotate(-90 125.9 168.2)">ha</text>
<text x="131.7" y="171.5">SHORT b BAR</text>
<text x="319.1" y="171">Extreme I</text>
<text x="340.2" y="173.3">Q=1.00DC+1.00EV+1.00EH+1.00EQD+1.00EQE</text>
<text x="340.2" y="168">Q=aDC+BEV+1.50EH+1.35LS+0.40WS</text>
<text x="143.5" y="179.9">TOP OF</text>
<text x="318.7" y="179.4">Where:</text>
<text x="143.5" y="182.6">FOOTING</text>
<text x="325.6" y="185.4">Q:</text>
<text x="333.5" y="185.4">Force Effects</text>
<text x="325.6" y="190.7">B:</text>
<text x="325.6" y="188">a:</text>
<text x="333.5" y="190.7">1.35 or 1.00, which ever Controls Design</text>
<text x="333.5" y="188">1.25 or 0.90, Which ever Controls Design</text>
<text x="40.1" y="192.8">S</text>
<text x="47.3" y="192.8">S</text>
<text x="59.5" y="195.4">S</text>
<text x="66.5" y="195.4">S</text>
<text x="73.3" y="195.4">S</text>
<text x="325.6" y="196">EV:</text>
<text x="325.6" y="193.4">DC:</text>
<text x="333.5" y="196">Vertical Earth Fill Pressure</text>
<text x="333.5" y="193.4">Dead Load of Structure Components</text>
<text x="86.7" y="198.2">S</text>
<text x="93.3" y="198.2">S</text>
<text x="100" y="198.2">S</text>
<text x="113.7" y="200.8">S</text>
<text x="120.4" y="200.8">S</text>
<text x="130.9" y="202.7">FOOTING</text>
<text x="130.9" y="200">BOTTOM OF</text>
<text x="325.6" y="201.4">EQE: Seismic Earth Pressure</text>
<text x="325.6" y="198.7">LS:</text>
<text x="333.5" y="198.7">Live Load Surcharge</text>
<text x="325.6" y="209.4">WS:</text>
<text x="325.6" y="204">EQD: Soil and Structure Components Inertia.</text>
<text x="333.5" y="209.4">Wind Load on Sound Wall and Barrier</text>
<text x="333.5" y="206.7">Soil inertia ignored for stem design</text>
<text x="81" y="213.2">No Scale</text>
<text x="44.3" y="220.4">NOTES:</text>
<text x="44.3" y="226.8">of footing to upper end of b bars, see table.</text>
<text x="44.3" y="224.2">&quot;ha&quot; and &quot;hb&quot; above b bars indicate distance from top</text>
<text x="44.3" y="229.5">&quot;S&quot; is b bar spacing, see table.</text>
<text x="46.6" y="232.8">: indicates 2 bar bundle</text>
<text x="33.9" y="254.7">BRIDGE STANDARD DETAILS</text>
</g>
<g font-size="1.5">
<text x="43.5" y="260.3">July 2014</text>
<text x="264.1" y="268.9">UNIT:</text>
<text x="264.1" y="271.5">PROJECT NUMBER &amp; PHASE:</text>
<text x="313.8" y="271.6">CONTRACT NO.:</text>
</g>
<text font-size="1.4" x="405.9" y="39.4">CIVIL</text>
<g font-size="1.3">
<text x="354" y="23.6">REGISTERED CIVIL ENGINEER</text>
<text x="392.9" y="23.6">DATE</text>
<text x="354.3" y="34.5">PLANS</text>
<text x="362.6" y="34.6">APPROVAL</text>
<text x="375.2" y="34.6">DATE</text>
<text x="352.6" y="40.6">shall not be responsible for the accuracy or</text>
<text x="352.6" y="38.9">The State of California or its officers or agents</text>
<text x="352.6" y="47.5">The Registered Civil Engineer for the project is responsible for the selection</text>
<text x="352.6" y="42.3">completeness of scanned copies of this plan sheet.</text>
<text x="352.6" y="49.2">and proper application of the component design and any modifications shown.</text>
<text x="62.9" y="257.9">The components of the Bridge Standard</text>
<text x="62.9" y="263.1">a registered civil engineer in the State</text>
<text x="62.9" y="261.4">responsible charge of the Technical Owner,</text>
<text x="62.9" y="259.6">Details have been prepared under the</text>
<text x="14.3" y="268.6">Refer to:</text>
<text x="22.9" y="268.6">http://www.dot.ca.gov/hq/esc/techpubs/manual/bridgemanuals/bridge-standard-detail-</text>
<text x="62.9" y="264.8">of California</text>
<text x="102" y="268.6">FILE =&gt;</text>
<text x="109.5" y="268.6">xs14-360-2.dgn</text>
<text x="14.3" y="270.4">sheets/index.html</text>
<text x="102" y="271.6">USERNAME =&gt;</text>
<text x="113.9" y="271.6">s136236</text>
<text x="134.1" y="271.6">TIME PLOTTED =&gt;</text>
<text x="149.1" y="271.6">10:46</text>
<text x="165.4" y="271.6">DATE PLOTTED =&gt;</text>
<text x="181.3" y="271.6">18-JUL-2016</text>
</g>
<g font-size="1.2">
<text x="352.1" y="9.1">DIST</text>
<text x="360.2" y="9.1">COUNTY</text>
<text x="374.4" y="9.1">ROUTE</text>
<text x="387.6" y="10">TOTAL PROJECT</text>
<text x="389.7" y="8.2">POST MILES</text>
<text x="408.3" y="8.1">SHEET</text>
<text x="410.4" y="10">No.</text>
<text x="416.3" y="10">SHEETS</text>
<text x="416.9" y="8.1">TOTAL</text>
</g>
<g font-size="1.1">
<text x="401" y="33.3">No.</text>
<text x="401.9" y="36.6">Exp.</text>
<text x="410.7" y="268.1">SHEET</text>
<text x="420.2" y="268.1">OF</text>
<text x="384.5" y="271.3">6-19-14</text>
<text x="391.3" y="271.1">7-14-16</text>
</g>
<g font-size="1">
<text x="403.9" y="23.2" transform="rotate(-31 403.9 23.2)">P</text>
<text x="405" y="22.6" transform="rotate(-20 405 22.6)">R</text>
<text x="406" y="22.2" transform="rotate(-15 406 22.2)">O</text>
<text x="407.1" y="21.9" transform="rotate(-10 407.1 21.9)">F</text>
<text x="408.2" y="21.7" transform="rotate(-4 408.2 21.7)">E</text>
<text x="409.3" y="21.7" transform="rotate(1 409.3 21.7)">S</text>
<text x="410.5" y="21.7" transform="rotate(12 410.5 21.7)">S</text>
<text x="411.8" y="22" transform="rotate(17 411.8 22)">I</text>
<text x="412.7" y="22.2" transform="rotate(22 412.7 22.2)">O</text>
<text x="413.7" y="22.7" transform="rotate(28 413.7 22.7)">N</text>
<text x="414.7" y="23.2" transform="rotate(33 414.7 23.2)">A</text>
<text x="415.7" y="23.9" transform="rotate(44 415.7 23.9)">L</text>
<text x="399.4" y="29.5" transform="rotate(-74 399.4 29.5)">S</text>
<text x="399.7" y="28.4" transform="rotate(-69 399.7 28.4)">T</text>
<text x="400.2" y="27.4" transform="rotate(-63 400.2 27.4)">E</text>
<text x="400.7" y="26.3" transform="rotate(-53 400.7 26.3)">R</text>
<text x="401.4" y="25.4" transform="rotate(-47 401.4 25.4)">E</text>
<text x="402.1" y="24.6" transform="rotate(-42 402.1 24.6)">D</text>
<text x="417.3" y="25.5" transform="rotate(55 417.3 25.5)">E</text>
<text x="417.9" y="26.4" transform="rotate(60 417.9 26.4)">N</text>
<text x="418.4" y="27.4" transform="rotate(65 418.4 27.4)">G</text>
<text x="419" y="28.8" transform="rotate(76 419 28.8)">I</text>
<text x="419.2" y="29.6" transform="rotate(81 419.2 29.6)">N</text>
<text x="399.1" y="31.7" transform="rotate(-85 399.1 31.7)">G</text>
<text x="399.2" y="32.9" transform="rotate(-96 399.2 32.9)">E</text>
<text x="399.2" y="30.4" transform="rotate(-79 399.2 30.4)">I</text>
<text x="399.4" y="34" transform="rotate(-101 399.4 34)">R</text>
<text x="419.4" y="33" transform="rotate(98 419.4 33)">R</text>
<text x="419.4" y="30.7" transform="rotate(87 419.4 30.7)">E</text>
<text x="419.4" y="31.9" transform="rotate(92 419.4 31.9)">E</text>
<text x="400.8" y="39.1" transform="rotate(46 400.8 39.1)">S</text>
<text x="401.5" y="39.8" transform="rotate(41 401.5 39.8)">T</text>
<text x="402.2" y="40.4" transform="rotate(37 402.2 40.4)">A</text>
<text x="403" y="41" transform="rotate(32 403 41)">T</text>
<text x="403.8" y="41.5" transform="rotate(27 403.8 41.5)">E</text>
<text x="414" y="41.9" transform="rotate(-29 414 41.9)">R</text>
<text x="414.9" y="41.5" transform="rotate(-34 414.9 41.5)">N</text>
<text x="415.9" y="40.8" transform="rotate(-38 415.9 40.8)">I</text>
<text x="416.4" y="40.4" transform="rotate(-43 416.4 40.4)">A</text>
<text x="405.6" y="42.3" transform="rotate(18 405.6 42.3)">O</text>
<text x="406.5" y="42.6" transform="rotate(13 406.5 42.6)">F</text>
<text x="408.4" y="42.9" transform="rotate(4 408.4 42.9)">C</text>
<text x="409.4" y="42.9" transform="rotate(-1 409.4 42.9)">A</text>
<text x="410.4" y="42.9" transform="rotate(-6 410.4 42.9)">L</text>
<text x="411.5" y="42.7" transform="rotate(-10 411.5 42.7)">I</text>
<text x="412.3" y="42.5" transform="rotate(-15 412.3 42.5)">F</text>
<text x="413.1" y="42.3" transform="rotate(-24 413.1 42.3)">O</text>
<text x="310.6" y="254.1">BRIDGE NO.</text>
<text x="310.8" y="260.9">POST MILE</text>
<text x="347.3" y="269">DISREGARD PRINTS BEARING</text>
<text x="347.3" y="270.6">EARLIER REVISION DATES</text>
</g>
<g font-size=".9">
<text x="195.5" y="269.2">ORIGINAL SCALE IN INCHES</text>
<text x="195.5" y="270.6">FOR REDUCED PLANS</text>
<text x="218.7" y="271.6">0</text>
<text x="231.8" y="271.6">1</text>
<text x="244.2" y="271.6">2</text>
<text x="256.9" y="271.6">3</text>
</g>
<g font-size=".8">
<text x="21.5" y="263.2">FILE NO.</text>
<text x="43" y="263.5">APPROVAL DATE</text>
<text x="391" y="267.9">REVISION DATES</text>
</g>
</svg>
